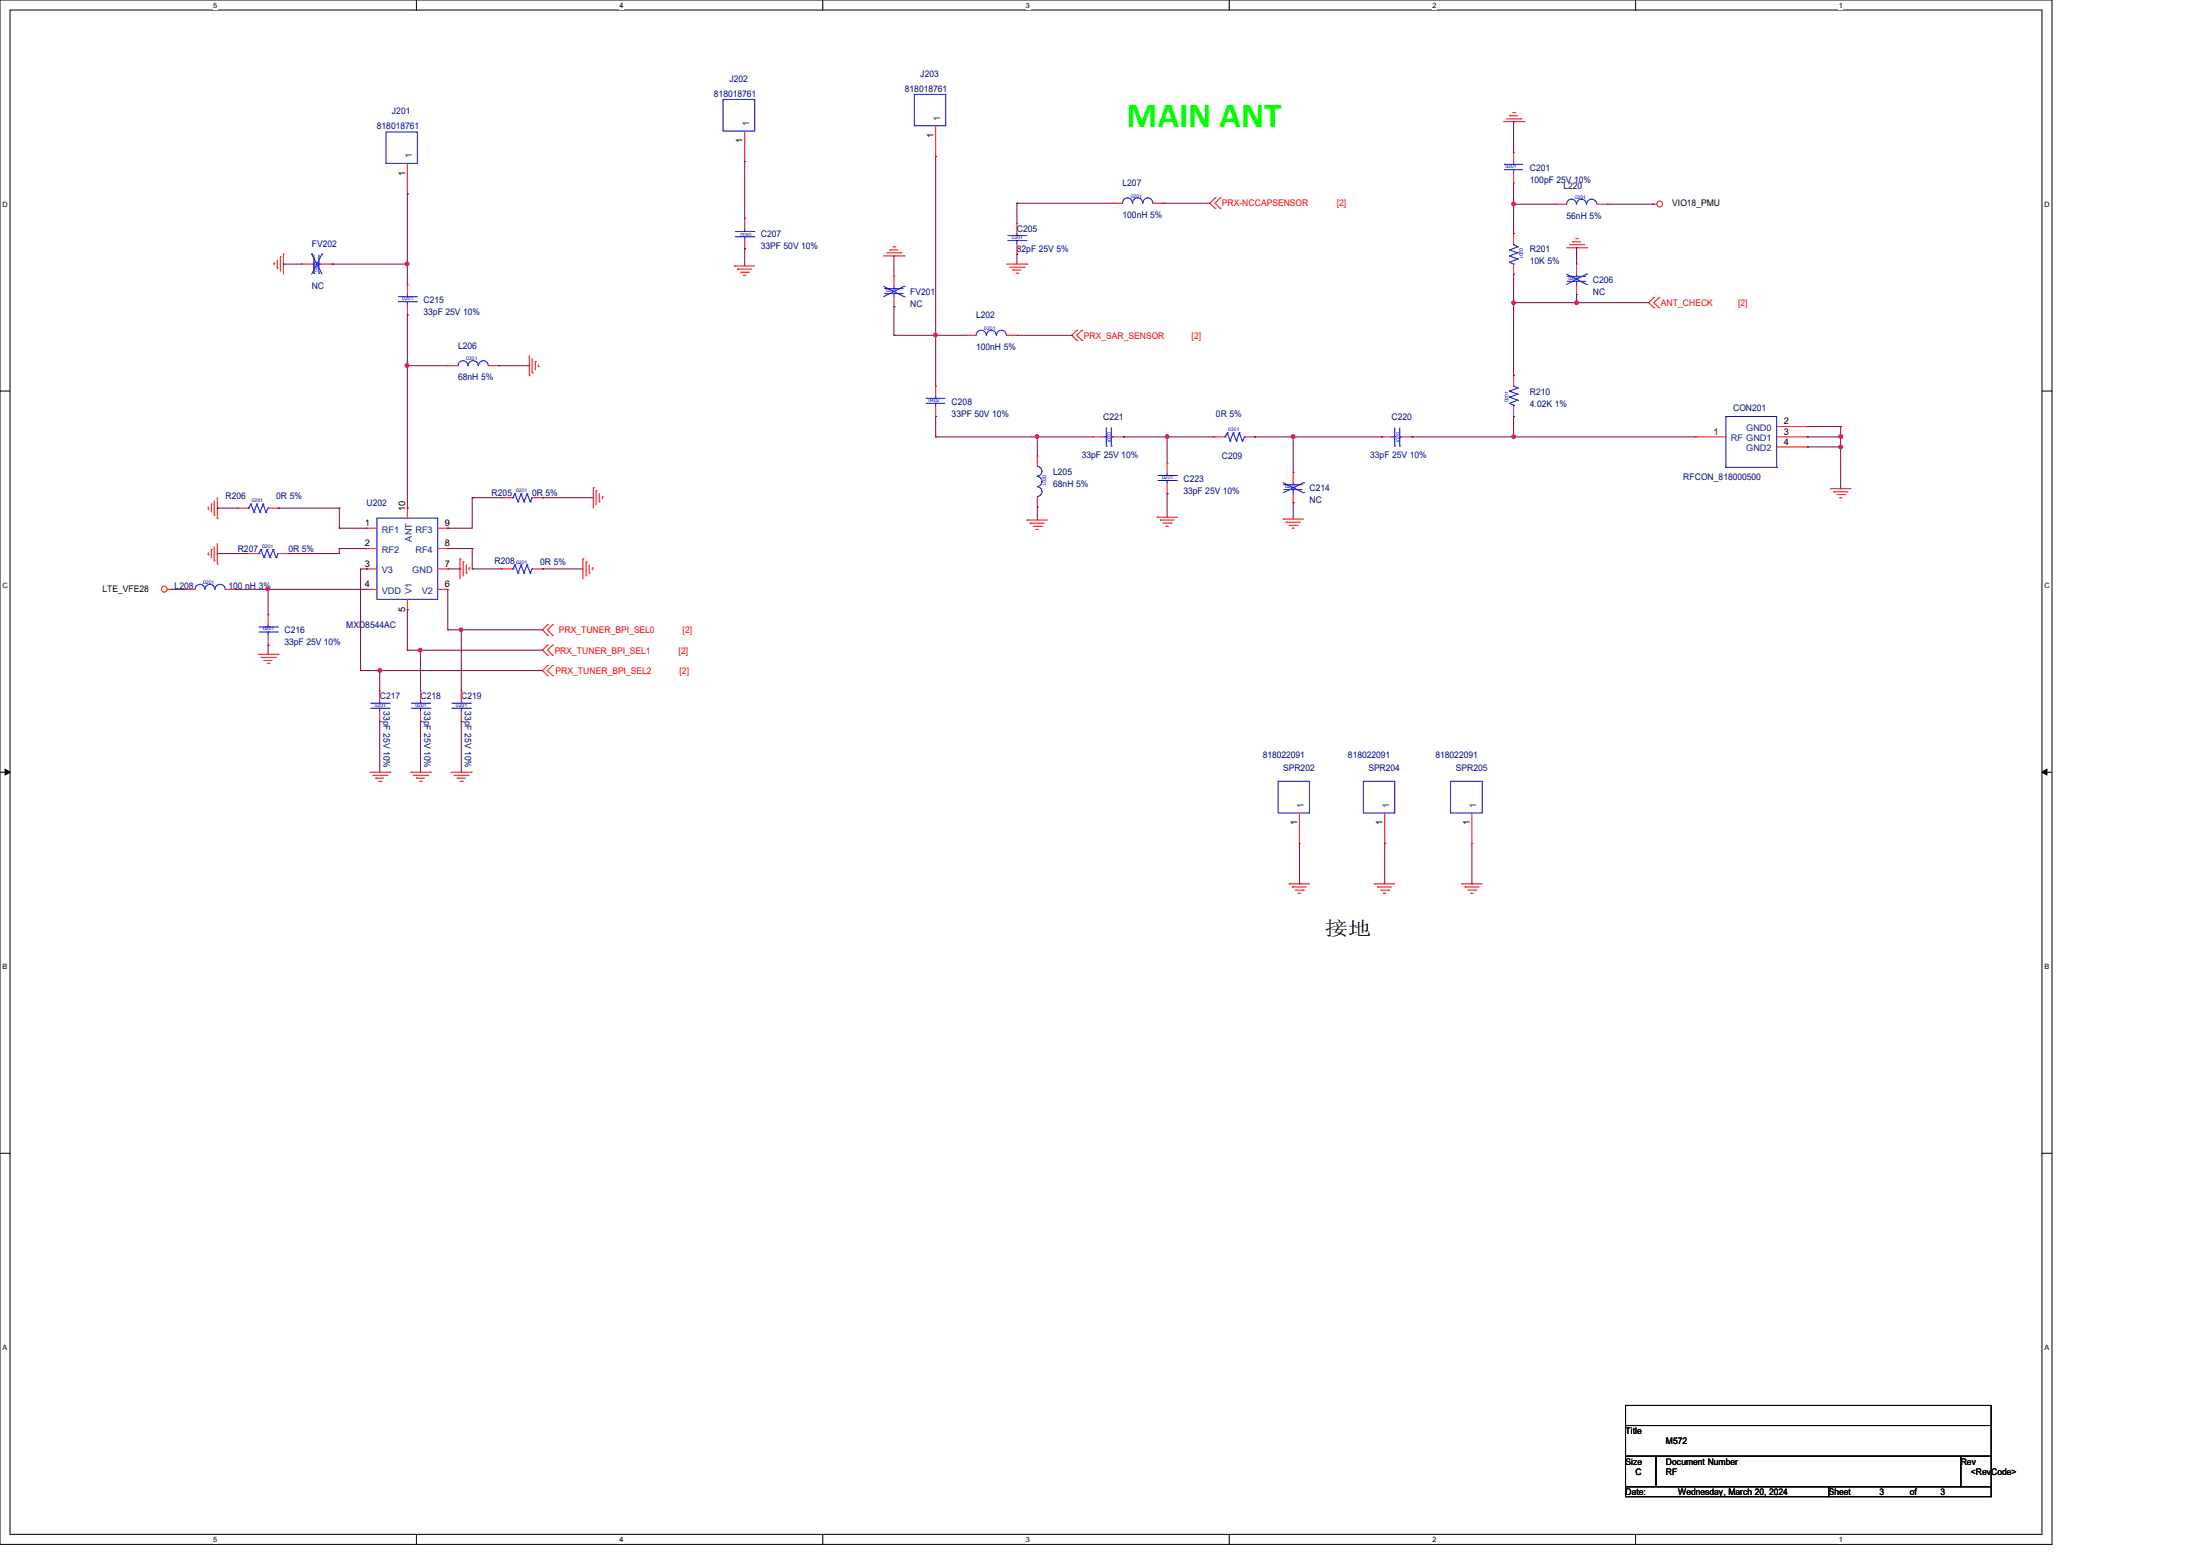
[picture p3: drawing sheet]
<svg xmlns="http://www.w3.org/2000/svg" width="297mm" height="210mm" viewBox="0 0 297 210" stroke-linecap="round" stroke-linejoin="round" font-family="sans-serif">
<path d="M0 0h277v208.4h-277zM1.4 1.4h274.3v205.7h-274.3z" fill="none" stroke="#000" stroke-width=".14"/>
<g fill="#fff">
<path d="M28.8 .1h.5v1.1h-.5z"/>
<path d="M28.8 207.2h.5v1.1h-.5z"/>
</g>
<path d="M56.2 0v1.4M56.2 207.1v1.3" fill="none" stroke="#000" stroke-width=".14"/>
<g fill="#fff">
<path d="M83.7 .1h.5v1.1h-.5z"/>
<path d="M83.7 207.2h.5v1.1h-.5z"/>
</g>
<path d="M111.1 0v1.4M111.1 207.1v1.3" fill="none" stroke="#000" stroke-width=".14"/>
<g fill="#fff">
<path d="M138.5 .1h.6v1.1h-.6z"/>
<path d="M138.5 207.2h.6v1.1h-.6z"/>
</g>
<path d="M165.9 0v1.4M165.9 207.1v1.3" fill="none" stroke="#000" stroke-width=".14"/>
<g fill="#fff">
<path d="M193.4 .1h.5v1.1h-.5z"/>
<path d="M193.4 207.2h.5v1.1h-.5z"/>
</g>
<path d="M220.8 0v1.4M220.8 207.1v1.3" fill="none" stroke="#000" stroke-width=".14"/>
<g fill="#fff">
<path d="M248.2 .1h.6v1.1h-.6z"/>
<path d="M248.2 207.2h.6v1.1h-.6z"/>
<path d="M.3 27.1h.8v1.1h-.8z"/>
<path d="M276 27.1h.7v1.1h-.7z"/>
<path d="M.3 78.5h.8v1.1h-.8z"/>
<path d="M276 78.5h.7v1.1h-.7z"/>
</g>
<path d="M0 52.8h1.4M275.7 52.8h1.3" fill="none" stroke="#000" stroke-width=".14"/>
<g fill="#fff">
<path d="M.3 129.9h.7v1.1h-.7z"/>
<path d="M276 129.9h.6v1.1h-.6z"/>
</g>
<path d="M0 104.2h1.4M275.7 104.2h1.3" fill="none" stroke="#000" stroke-width=".14"/>
<path d="M.7 103.8l.7 .4-.7 .4zM275.7 104.2l.7-.4v.8z" fill="#000" stroke="#000" stroke-width=".14"/>
<g fill="#fff">
<path d="M.3 181.4h.7v1.1h-.7z"/>
<path d="M276 181.4h.6v1.1h-.6z"/>
</g>
<path d="M0 155.7h1.4M275.7 155.7h1.3M219.5 189.7h49.3v2.7h-49.3zM219.5 192.4h49.3v4.2h-49.3zM219.5 196.6h4.1v4.1h-4.1zM223.6 196.6h41.1v4.1h-41.1zM264.7 196.6h4.1v4.1h-4.1zM219.5 200.7h27.4v1.3h-27.4zM246.9 200.7h21.9v1.3h-21.9z" fill="none" stroke="#000" stroke-width=".14"/>
<g fill="none" stroke="#f00" stroke-width=".14">
<path d="M100.5 17.7v4.1M126.3 17v4.1M203 16.4h2.7M203.4 16h1.9M203.8 15.6h.1M203.8 15.6h1.1M204.2 15.2h.3M204.5 15.2h.1M205.3 16h.1M205.7 16.4h.1M37 35.5h.1M37 35.5v.3"/>
<path d="M37.4 36.2h.1M37.4 35.1v1.1M37.8 34.7h.1M37.8 34.7v1.9M38.3 34.3h.1M38.3 34.3v2.7M40.7 35.6h.1M40.7 35.6h1.4M43.5 35.6h1.3M44.8 35.6h.1M55 38.4h.1M55 26.2h.1"/>
<path d="M55 22.1v4.1M55 38.4v1.4M99.1 35.9h.1M99.1 35.9h2.8M99.6 36.3h.1M99.6 36.3h1.9M100 36.7h1M100.4 37.2h.1M100.4 37.2h.3M100.5 33.6h.1M100.5 29.5h.1M100.5 21.8h.1"/>
<path d="M100.5 29.5v1.4M100.5 32.2v1.4M101 36.7h.1M119.3 34.5h2.7M119.7 34.1h1.9M120.1 33.7h.1M120.1 33.7h1.1M120.6 33.3h.2M120.7 37.3h.1M120.7 37.3v1.4M120.8 33.3h.1M121.6 34.1h.1"/>
<path d="M122 34.5h.1M126.3 21.1h.1M135.9 35.6h2.7M136.3 36.1h2M136.7 36.4h.1M136.7 36.4h1.1M137.2 36.9h.2M137.3 30.1h.1M137.3 34.3h.1M137.3 30.1v1.4M137.3 32.9v1.4M137.4 36.9h.1"/>
<path d="M138.3 36.1h.1M138.6 35.6h.1M150.2 27.4h.1M150.2 27.4h1.4M155.7 27.4h1.3M157 27.4h.1M164 26.7h.1M164 28.1h.1M164 26.7l-.7 .7 .7 .7M164.7 28.1h.1M164.7 26.7h.1M164.7 26.7l-.7 .7 .7 .7"/>
<path d="M204.3 20.6h.1M204.3 24.7h.1M204.3 37h.1M204.3 31.5h.1M204.3 20.6v1.3M204.3 23.3v1.4M204.3 31.5v1.4M204.3 35.6v1.4M210.1 27.6h.1M210.1 27.6h1.4M211.5 33.4h2.7M211.9 33h1.9"/>
<path d="M212.3 32.6h.1M212.3 32.6h1.1M212.7 32.2h.3M212.9 35.6h.1M212.9 39.8h.1M212.9 35.6v1.4M212.9 38.4v1.4M213 32.2h.1M213.8 33h.1M214.2 33.4h.1M215.6 27.6h1.4M217 27.6h.1"/>
<path d="M223.1 27.6h.1M223.1 27.6h.6M55 42.5h.1M55 41.1v1.4M60.5 49.4h.1M60.5 49.4h1.3M66 49.4h1.3M67.3 49.4h.1M71.5 50.7h.1M71.5 48v2.7M71.8 50.3h.1M71.8 48.4v1.9"/>
<path d="M72.3 48.8h.1M72.3 48.8v1.1M72.7 49.5h.1M72.7 49.2v.3M120.7 41.4h.1M120.7 40v1.4M126.3 52.1h.1M126.3 56.2h.1M126.3 52.1v1.4M126.3 54.9v1.3M130.4 45.3h.1M130.4 45.3h1.4"/>
<path d="M135.9 45.3h1.4M137.3 45.3h.1M145.4 44.6h.1M145.4 45.9h.1M145.4 44.6l-.7 .7 .7 .6M146 45.9h.1M146 44.6h.1M146 44.6l-.6 .7 .6 .6M147.6 59h.1M147.6 59h1.3M150.3 59h1.4M151.7 59h.1"/>
<path d="M163.9 59h.1M163.9 59h1.4M168 59h1.4M169.4 59h.1M186.5 59h.1M186.5 59h1.4M189.3 59h1.3M190.6 59h.1M204.3 50.7h.1M204.3 56.2h.1M204.3 50.7v1.4M204.3 54.9v1.3"/>
<path d="M223.3 40.2h.1M223.3 41.5h.1M223.3 40.2l-.7 .7 .7 .6M224 41.5h.1M224 40.2h.1M224 40.2l-.7 .7 .7 .6M228.9 59h.1M228.9 59h4.1M239.9 59h4.1M239.9 57.6h4.1M244 57.6h.1M244 59h.1"/>
<path d="M22.6 79.5h.6M23.2 79.5h.1M24.9 79.5h.1M24.9 79.5h1.4M28.1 68.7h.1M28.1 74.9h.1M28.1 68.4v.3M28.1 74.6v.3M28.5 68h.1M28.5 74.2h.1M28.5 68v1.1M28.5 74.2v1.1"/>
<path d="M28.9 69.5h.1M28.9 75.7h.1M28.9 67.6v1.9M28.9 73.8v1.9M29.3 69.9h.1M29.3 76.1h.1M29.3 67.2v2.7M29.3 73.4v2.7M30.4 79.5h1.4M31.8 79.5h.1M32.1 68.6h.1M32.1 68.6h1.3"/>
<path d="M33.4 74.7h.1M33.4 74.7h1.4M36.2 68.6h1.3M37.5 68.6h.1M37.5 74.7h1.4M38.9 74.7h.1M49.5 71.3h.1M49.5 74h.1M49.5 76.8h.1M49.5 79.5h.1M49.5 71.3h1.4M49.5 79.5h1.4"/>
<path d="M49.5 74h1.4M49.5 76.8h1.4M55 68.6h.1M55 68.6v1.3M59.1 71.3h1.4M59.1 79.5h1.4M59.1 74h1.4M59.1 76.8h1.4M60.5 71.3h.1M60.5 74h.1M60.5 76.8h.1M60.5 79.5h.1"/>
<path d="M62.1 75.4h.1M62.1 75.4v2.7M62.5 75.8h.1M62.5 75.8v2M62.9 77.3h.1M62.9 76.2v1.1M63.3 76.7h.1M63.3 76.7v.2M67.7 67.2h.1M67.7 76.8h.1M67.7 67.2h1.4M67.7 76.8h1.4"/>
<path d="M71.8 67.2h1.4M71.8 76.8h1.4M73.2 67.2h.1M73.2 76.8h.1M78.7 75.4h.1M78.7 75.4v2.7M79.1 75.8h.1M79.1 75.8v2M79.5 77.3h.1M79.5 76.2v1.1M80 76.7h.1M80 76.7v.2"/>
<path d="M80.1 65.8h.1M80.1 65.8v2.8M80.5 66.3h.1M80.5 66.3v1.9M80.9 67.7h.1M80.9 66.6v1.1M81.3 67.1h.1M81.3 67.1v.2M138.6 70.2h.1M138.6 70.2h2.8M139.1 70.6h.1M139.1 70.6h1.9"/>
<path d="M139.5 71h1.1M139.9 71.5h.1M139.9 71.5h.3M140 61.6h.1M140 68.4h.1M140 61.6v1.3M140 67.1v1.3M140.6 71h.1M156.2 69.8h.1M156.2 69.8h2.8M156.6 70.2h.1M156.6 70.2h1.9"/>
<path d="M157 70.6h1.1M157.4 71h.1M157.4 71h.3M157.6 62.5h.1M157.6 66.6h.1M157.6 62.5v1.4M157.6 65.3v1.3M158.1 70.6h.1M173.2 70.1h.1M173.2 70.1h2.8M173.6 70.5h.1M173.6 70.5h2"/>
<path d="M174 70.9h1.1M174.5 71.3h.1M174.5 71.3h.2M174.6 63.8h.1M174.6 67.9h.1M174.6 63.8v1.4M174.6 66.5v1.4M175.1 70.9h.1M239.9 60.3h4.1M244 60.3h.1M247.1 66h.1M247.1 66h2.8"/>
<path d="M247.6 66.4h.1M247.6 66.4h1.9M248 66.8h1M248.4 67.2h.1M248.4 67.2h.3M249 66.8h.1M34.8 88.3h2.7M35.2 88.7h2M35.6 89.2h.1M35.6 89.2h1.1M36.1 89.5h.2M36.2 83h.1"/>
<path d="M36.2 87.1h.1M36.2 83v1.3M36.2 85.7v1.4M36.3 89.5h.1M37.2 88.7h.1M37.5 88.3h.1M51.3 93.3h.1M51.3 97.4h.1M51.3 93.3v1.3M51.3 96v1.4M55 82.3h.1M55 80.9v1.4"/>
<path d="M56.8 93.3h.1M56.8 97.4h.1M56.8 93.3v1.3M56.8 96v1.4M62.3 93.3h.1M62.3 97.4h.1M62.3 93.3v1.3M62.3 96v1.4M73.9 84.3h.1M73.9 85.7h.1M73.9 87.1h.1M73.9 88.4h.1"/>
<path d="M73.9 89.8h.1M73.9 91.2h.1M73.9 84.3l-.7 .7 .7 .7M73.9 87.1l-.7 .7 .7 .6M73.9 89.8l-.7 .7 .7 .7M74.6 85.7h.1M74.6 84.3h.1M74.6 88.4h.1M74.6 87.1h.1M74.6 91.2h.1M74.6 89.8h.1M74.6 84.3l-.7 .7 .7 .7"/>
<path d="M74.6 87.1l-.7 .7 .7 .6M74.6 89.8l-.7 .7 .7 .7M49.9 104.2h2.8M50.3 104.6h1.9M50.7 105h.1M50.7 105h1.1M51.1 105.5h.3M51.4 105.5h.1M52.2 104.6h.1M52.7 104.2h.1M55.4 104.2h2.7M55.8 104.6h1.9"/>
<path d="M56.2 105h.1M56.2 105h1.1M56.6 105.5h.3M56.9 105.5h.1M57.7 104.6h.1M58.1 104.2h.1M60.9 104.2h2.7M61.3 104.6h1.9M61.7 105h.1M61.7 105h1.1M62.1 105.5h.3M62.4 105.5h.1"/>
<path d="M63.2 104.6h.1M63.6 104.2h.1M174 119.3h.1M174 119.3h2.8M174.5 119.7h.1M174.5 119.7h1.9M175.4 113.8h.1M175.4 109.7v4.1M185.5 119.3h.1M185.5 119.3h2.8M186 119.7h.1M186 119.7h1.9"/>
<path d="M186.9 113.8h.1M186.9 109.7v4.1M197.4 119.3h.1M197.4 119.3h2.7M197.8 119.7h.1M197.8 119.7h1.9M198.7 113.8h.1M198.7 109.7v4.1M174.9 120.1h1.1M175.3 120.6h.1M175.3 120.6h.3M176 120.1h.1"/>
<path d="M186.4 120.1h1.1M186.8 120.6h.1M186.8 120.6h.3M187.5 120.1h.1M198.2 120.1h1.1M198.6 120.6h.1M198.6 120.6h.3M199.3 120.1h.1"/>
<circle cx="224.1" cy="27.5" r=".39"/>
<circle cx="22.2" cy="79.5" r=".39"/>
</g>
<g fill="none" stroke="#00f" stroke-width=".14">
<path d="M52.1 17.8h4.2v4.3h-4.2zM97.6 13.4h4.3v4.3h-4.3zM123.4 12.7h4.3v4.3h-4.3zM42.1 34.3h.1M42.1 35.6h.3M42.1 34.3l1.4 2.7M42.4 35.6h.1M42.4 36.9h.1M42.4 34.4v2.5M43.1 36.9h.1M43.1 35.6h.1M43.1 35.6h.4"/>
<path d="M43.1 34.4v2.5M43.5 34.3h.1M43.5 34.3l-1.4 2.7M55 39.8v.2M99.3 31.2h2.5M99.3 32h2.5M100.5 32h.1M100.5 31.2h.1M100.5 30.9v.3M100.5 32v.2M101.8 31.2h.1M101.8 32h.1"/>
<path d="M119.3 38.7l2.7 1.3M119.5 39.6h.1M119.5 38.9h.1M119.5 39.6h2.4M119.5 38.9h2.4M120.7 38.9h.1M120.7 39.6h.1M120.7 38.7v.2M120.7 39.6v.4M122 38.7h.1M122 38.7l-2.7 1.3M136.1 32.5h2.4"/>
<path d="M136.1 31.8h2.4M137.3 31.8h.1M137.3 32.5h.1M137.3 31.5v.3M137.3 32.5v.4M138.5 32.5h.1M138.5 31.8h.1M152.9 27.4a.66 .66 0 0 0-.7-.7 .66 .66 0 0 0-.6 .7M154.3 27.4a.68 .68 0 0 0-.7-.7 .68 .68 0 0 0-.7 .7M155.6 27.4a.66 .66 0 0 0-.6-.7 .66 .66 0 0 0-.7 .7M203.1 22.9h.1M203.1 22.2h.1"/>
<path d="M203.1 22.9h2.5M203.1 22.2h2.5M203.8 33.7h.1M203.8 34.5h.1M203.8 35.4h.1M203.8 33.7l1.1 .4M203.8 34.5l1.1 .5M203.8 35.4l.5 .2M204.3 22.2h.1M204.3 22.9h.1M204.3 35.6h.1M204.3 33h.1"/>
<path d="M204.3 21.9v.3M204.3 22.9v.4M204.3 32.9v.1M204.3 33l.6 .3M204.9 33.3h.1M204.9 34.1h.1M204.9 35h.1M204.9 33.3l-1.1 .4M204.9 34.1l-1.1 .4M204.9 35l-1.1 .4M211.5 37l2.7 1.4M211.6 38h.1"/>
<path d="M211.6 37.3h.1M211.6 38h2.5M211.6 37.3h2.5M212.8 27.6a.66 .66 0 0 0-.6-.7 .66 .66 0 0 0-.7 .7M212.9 37.3h.1M212.9 38h.1M212.9 37v.3M212.9 38v.4M214.2 27.6a.66 .66 0 0 0-.7-.7 .66 .66 0 0 0-.6 .7M214.2 38.4h.1M214.2 37h.1M214.2 37l-2.7 1.4"/>
<path d="M215.6 27.6a.68 .68 0 0 0-.7-.7 .68 .68 0 0 0-.7 .7M53.8 40.7h2.4M53.8 40h2.4M55 40h.1M55 40.7h.1M55 40.7v.4M56.2 40.7h.1M56.2 40h.1M63.2 49.4a.66 .66 0 0 0-.7-.7 .66 .66 0 0 0-.7 .7M64.6 49.4a.68 .68 0 0 0-.7-.7 .68 .68 0 0 0-.7 .7M65.9 49.4a.66 .66 0 0 0-.6-.7 .66 .66 0 0 0-.7 .7M122 40h.1"/>
<path d="M125.1 54.4h.1M125.1 53.8h.1M125.1 54.4h2.5M125.1 53.8h2.5M126.3 53.8h.1M126.3 54.4h.1M126.3 53.5v.3M126.3 54.4v.5M131.8 45.3a.68 .68 0 0 1 .7-.7 .68 .68 0 0 1 .6 .7M133.2 45.3a.66 .66 0 0 1 .6-.7 .66 .66 0 0 1 .7 .7M134.5 45.3a.66 .66 0 0 1 .7-.7 .66 .66 0 0 1 .6 .7M148.9 59h.5"/>
<path d="M149.4 59h.1M149.4 57.7v2.5M150 59h.1M150 59h.3M150 57.7v2.5M165.3 59h.1M165.4 59h.1M165.7 58.4h.1M165.7 58.4l-.3 .6M165.7 58.4l.4 1.1M166.1 59.5h.1M166.5 58.4h.1"/>
<path d="M166.5 58.4l-.4 1.1M166.5 58.4l.4 1.1M166.9 59.5h.1M167.3 58.4h.1M167.3 58.4l-.4 1.1M167.3 58.4l.4 1.1M167.7 59.5h.1M168 59h.1M168 59l-.3 .5M187.9 59h.4M188.3 59h.1M188.3 57.7v2.5"/>
<path d="M189 59h.1M189 59h.3M189 57.7v2.5M203.8 54.4h.1M203.8 53.6h.1M203.8 52.8h.1M203.8 54.4l.5 .3M203.8 53.6l1.1 .4M203.8 52.8l1.1 .4M204.3 52.1h.1M204.3 54.7h.1M204.3 52.1l.6 .3"/>
<path d="M204.3 54.7v.2M204.9 54h.1M204.9 53.2h.1M204.9 52.4h.1M204.9 54l-1.1 .4M204.9 53.2l-1.1 .4M204.9 52.4l-1.1 .4M233 56.2h.1M233 56.2h6.9v6.9M233 56.2v6.9M239.9 57.6h.1M26.3 79.5a.66 .66 0 0 1 .7-.6 .66 .66 0 0 1 .6 .6"/>
<path d="M27.7 79.5a.66 .66 0 0 1 .6-.6 .66 .66 0 0 1 .7 .6M29 79.5a.68 .68 0 0 1 .7-.6 .68 .68 0 0 1 .7 .6M33.4 68.6h.2M33.6 68.6h.1M33.9 68h.1M33.9 68l-.3 .6M33.9 68l.4 1.1M34.3 69.1h.1M34.7 68h.1M34.7 68l-.4 1.1M34.7 68l.4 1.1M34.8 74.7h.2"/>
<path d="M35 74.7h.1M35.1 69.1h.1M35.2 74.2h.1M35.2 74.2l-.2 .5M35.2 74.2l.4 1.1M35.5 68h.1M35.5 68l-.4 1.1M35.5 68l.4 1.1M35.6 75.3h.1M35.9 69.1h.1M36.1 74.2h.1M36.1 74.2l-.5 1.1"/>
<path d="M36.1 74.2l.3 1.1M36.2 68.6h.1M36.2 68.6l-.3 .5M36.4 75.3h.1M36.9 74.2h.1M36.9 74.2l-.5 1.1M36.9 74.2l.4 1.1M37.3 75.3h.1M37.5 74.7h.1M37.5 74.7l-.2 .6M50.9 69.9h8.2v11h-8.2zM69.1 67.2h.2"/>
<path d="M69.1 76.8h.2M69.3 67.2h.1M69.3 76.8h.1M69.5 66.6h.1M69.5 76.2h.1M69.5 66.6l-.2 .6M69.5 66.6l.4 1.1M69.5 76.2l-.2 .6M69.5 76.2l.4 1.1M69.9 67.7h.1M69.9 77.3h.1M70.4 66.6h.1"/>
<path d="M70.4 76.2h.1M70.4 66.6l-.5 1.1M70.4 66.6l.3 1.1M70.4 76.2l-.5 1.1M70.4 76.2l.3 1.1M70.7 67.7h.1M70.7 77.3h.1M71.2 66.6h.1M71.2 76.2h.1M71.2 66.6l-.5 1.1M71.2 66.6l.4 1.1M71.2 76.2l-.5 1.1"/>
<path d="M71.2 76.2l.4 1.1M71.6 67.7h.1M71.6 77.3h.1M71.8 67.2h.1M71.8 76.8h.1M71.8 67.2l-.2 .5M71.8 76.8l-.2 .5M140 63a.66 .66 0 0 1 .7 .6 .66 .66 0 0 1-.7 .7M140 64.3a.68 .68 0 0 1 .7 .7 .68 .68 0 0 1-.7 .7M140 65.7a.66 .66 0 0 1 .7 .7 .66 .66 0 0 1-.7 .6M149.4 60.2h.1M150 60.2h.1"/>
<path d="M156.3 64.9h2.5M156.3 64.2h2.5M157.6 64.2h.1M157.6 64.9h.1M157.6 63.9v.3M157.6 64.9v.4M158.8 64.9h.1M158.8 64.2h.1M173.2 65.2l2.8 1.3M173.4 66.1h.1M173.4 65.4h.1M173.4 66.1h2.4"/>
<path d="M173.4 65.4h2.4M174.6 65.4h.1M174.6 66.1h.1M174.6 65.2v.2M174.6 66.1v.4M176 66.5h.1M176 65.2h.1M176 65.2l-2.8 1.3M188.3 60.2h.1M189 60.2h.1M233 63.1h.1M233 63.1h6.9"/>
<path d="M239.9 63.1h.1M35 85.3h2.4M35 84.6h2.4M36.2 84.6h.1M36.2 85.3h.1M36.2 84.3v.3M36.2 85.3v.4M37.4 85.3h.1M37.4 84.6h.1M50 95.6h2.5M50 94.9h2.5M51.3 94.9h.1"/>
<path d="M51.3 95.6h.1M51.3 94.6v.3M51.3 95.6v.4M52.5 95.6h.1M52.5 94.9h.1M55.5 95.6h2.5M55.5 94.9h2.5M56.8 94.9h.1M56.8 95.6h.1M56.8 94.6v.3M56.8 95.6v.4M58 95.6h.1"/>
<path d="M58 94.9h.1M61 95.6h2.5M61 94.9h2.5M62.3 94.9h.1M62.3 95.6h.1M62.3 94.6v.3M62.3 95.6v.4M63.5 95.6h.1M63.5 94.9h.1M172.6 105.5h4.2v4.2h-4.2zM184.1 105.5h4.2v4.2h-4.2zM195.8 105.5h4.3v4.2h-4.3z"/>
</g>
<g fill="none" stroke="#800040" stroke-width=".14">
<path d="M204.3 16.4h.1M204.3 16.4v4.2M38.3 35.6h.1M38.3 35.6h2.4M44.8 35.6h.1M44.8 35.6h10.2M55 26.2h.1M55 35.6h.1M55 26.2v12.2M100.5 21.8h.1M100.5 33.6h.1M100.5 21.8v7.7"/>
<path d="M100.5 33.6v2.3M120.7 34.5h.1M120.7 34.5v2.8M126.3 21.1h.1M126.3 21.1v31M137.3 34.3h.1M137.3 27.4h.1M137.3 27.4v2.7M137.3 34.3v1.3M137.3 27.4h12.9M157 27.4h.1M157 27.4h6.3"/>
<path d="M204.3 27.6h.1M204.3 37h.1M204.3 31.5h.1M204.3 24.7v6.8M204.3 37v13.7M204.3 27.6h5.8M212.9 39.8h.1M212.9 33.4h.1M212.9 33.4v2.2M212.9 39.8v1.1M217 27.6h6.1M223.1 27.6h.1"/>
<path d="M55 42.5h.1M55 49.4h.1M55 42.5v26.1M55 49.4h5.5M67.3 49.4h.1M67.3 49.4h4.2M120.7 41.4h.1M120.7 45.3h.1M120.7 41.4v3.9M120.7 45.3h9.7M126.3 59h.1M126.3 45.3h.1"/>
<path d="M126.3 56.2h.1M126.3 59h21.3M126.3 56.2v2.8M137.3 45.3h7.4M140 59h.1M140 59v2.6M144.7 45.3h.1M151.7 59h.1M151.7 59h12.2M157.6 59h.1M157.6 59v3.5M169.4 59h.1"/>
<path d="M169.4 59h17.1M174.6 59h.1M174.6 59v4.8M186.5 59h.1M190.6 59h.1M190.6 59h38.3M204.3 50.7h.1M204.3 40.9h.1M204.3 56.2h.1M204.3 59h.1M204.3 56.2v2.8M204.3 40.9h18.3"/>
<path d="M212.9 40.9h.1M244 57.6h.1M244 59h.1M244 57.6h4.5M244 59h4.5M248.5 57.6h.1M248.5 59h.1M248.5 57.6v8.4M23.2 79.5h.1M23.2 79.5h1.7M29.3 68.6h.1M29.3 74.7h.1"/>
<path d="M29.3 68.6h2.8M29.3 74.7h4.1M31.8 79.5h.1M31.8 79.5h17.7M36.2 79.5h.1M36.2 79.5v3.5M37.5 68.6h.1M37.5 68.6h8.3M38.9 74.7h.1M45.8 68.6h.1M45.8 74h.1M45.8 71.3h.1"/>
<path d="M45.8 68.6v2.7M45.8 74v.7h-6.9M45.8 71.3h3.7M45.8 74h3.7M49.5 76.8h.1M49.5 76.8h-.8v13.7M55 68.6h.1M60.5 74h.1M60.5 71.3h.1M60.5 76.8h1.6M60.5 74h3.3M60.5 79.5v5.5"/>
<path d="M62.1 76.8h.1M63.8 67.2h.1M63.8 74h.1M63.8 76.8h.1M63.8 67.2v4.1h-3.3M63.8 74v2.8M63.8 67.2h3.9M63.8 76.8h3.9M73.2 67.2h.1M73.2 76.8h.1M73.2 67.2h6.9M73.2 76.8h5.5"/>
<path d="M140 68.4h.1M140 68.4v1.8M157.6 66.6h.1M157.6 66.6v3.2M174.6 67.9h.1M174.6 67.9v2.2M244 60.3h.1M244 60.3h4.5M248.5 60.3h.1M36.2 87.1h.1M36.2 87.1v1.2M48.7 90.5h.1"/>
<path d="M48.7 90.5h24.5M51.3 97.4h.1M51.3 90.5h.1M51.3 90.5v2.8M51.3 97.4v6.8M55 82.3h.1M55 87.8h.1M55 82.3v5.5M55 87.8h18.2M56.8 97.4h.1M56.8 87.8h.1M56.8 87.8v5.5"/>
<path d="M56.8 97.4v6.8M60.5 85h.1M60.5 85h12.7M62.3 97.4h.1M62.3 85h.1M62.3 85v8.3M62.3 97.4v6.8M175.4 119.3h.1M175.4 113.8v5.5M186.9 113.8h.1M186.9 113.8v5.5M198.7 119.3h.1"/>
<path d="M198.7 113.8v5.5"/>
</g>
<g fill="#f0f" stroke="#f0f" stroke-width=".14">
<circle cx="140" cy="58.9" r=".25"/>
<circle cx="248.5" cy="58.9" r=".25"/>
<circle cx="248.5" cy="60.3" r=".25"/>
<circle cx="54.9" cy="49.3" r=".25"/>
<circle cx="51.3" cy="90.5" r=".25"/>
<circle cx="56.7" cy="87.8" r=".25"/>
<circle cx="62.2" cy="85" r=".25"/>
<circle cx="212.9" cy="40.9" r=".25"/>
<circle cx="204.3" cy="40.9" r=".25"/>
<circle cx="54.9" cy="35.6" r=".25"/>
<circle cx="204.3" cy="58.9" r=".25"/>
<circle cx="174.6" cy="58.9" r=".25"/>
<circle cx="126.3" cy="45.2" r=".25"/>
<circle cx="36.2" cy="79.5" r=".25"/>
<circle cx="204.3" cy="27.5" r=".25"/>
<circle cx="157.6" cy="58.9" r=".25"/>
</g>
<text font-size="4.8" fill="#0f0" x="152.1" y="17.2">MAIN ANT</text>
<text font-size="2.6" x="178.9" y="126.2">接地</text>
<g font-size="1.2" fill="#000080">
<text x="98.5" y="11">J202</text>
<text x="124.2" y="10.3">J203</text>
<text x="50.9" y="17.4">818018761</text>
<text x="52.9" y="15.4">J201</text>
<text x="96.4" y="13">818018761</text>
<text x="122.2" y="12.4">818018761</text>
<text x="206.5" y="23.1">C201</text>
<text x="151.5" y="25.1">L207</text>
<text x="151.5" y="29.4">100nH 5%</text>
<text x="206.5" y="24.7">100pF 25V 10%</text>
<text x="211.1" y="25.5">L220</text>
<text x="211.5" y="29.5">56nH 5%</text>
<text x="42.1" y="33.4">FV202</text>
<text x="102.7" y="32">C207</text>
<text x="102.7" y="33.6">33PF 50V 10%</text>
<text x="137.3" y="31.3">C205</text>
<text x="137.3" y="34">82pF 25V 5%</text>
<text x="206.5" y="34">R201</text>
<text x="206.5" y="35.7">10K 5%</text>
<text x="42.1" y="39">NC</text>
<text x="57.2" y="40.9">C215</text>
<text x="122.9" y="39.8">FV201</text>
<text x="122.9" y="41.4">NC</text>
<text x="215" y="38.1">C206</text>
<text x="215" y="39.8">NC</text>
<text x="57.2" y="42.5">33pF 25V 10%</text>
<text x="61.8" y="47.1">L206</text>
<text x="131.8" y="43">L202</text>
<text x="131.8" y="47.2">100nH 5%</text>
<text x="61.8" y="51.3">68nH 5%</text>
<text x="206.5" y="53.3">R210</text>
<text x="128.5" y="54.6">C208</text>
<text x="128.5" y="56.3">33PF 50V 10%</text>
<text x="148.9" y="56.7">C221</text>
<text x="164.2" y="56.3">0R 5%</text>
<text x="187.9" y="56.7">C220</text>
<text x="206.5" y="54.9">4.02K 1%</text>
<text x="234" y="55.5">CON201</text>
<text x="142.2" y="64.1">L205</text>
<text x="142.2" y="65.7">68nH 5%</text>
<text x="146" y="61.8">33pF 25V 10%</text>
<text x="159.8" y="65">C223</text>
<text x="165" y="61.9">C209</text>
<text x="185" y="61.8">33pF 25V 10%</text>
<text x="227.2" y="64.8">RFCON_818000500</text>
<text x="30.4" y="67.4">R206</text>
<text x="37.3" y="67.4">0R 5%</text>
<text x="49.5" y="68.3">U202</text>
<text x="66.4" y="67">R205</text>
<text x="71.8" y="67">0R 5%</text>
<text x="159.8" y="66.7">33pF 25V 10%</text>
<text x="176.8" y="66.3">C214</text>
<text x="176.8" y="67.9">NC</text>
<text x="32.1" y="74.5">R207</text>
<text x="38.9" y="74.5">0R 5%</text>
<text x="66.8" y="76.2">R208</text>
<text x="72.9" y="76.3">0R 5%</text>
<text x="23.6" y="79.5">L208</text>
<text x="30.9" y="79.5">100 nH 3%</text>
<text x="38.4" y="85.5">C216</text>
<text x="38.4" y="87.1">33pF 25V 10%</text>
<text x="46.7" y="84.8">MXD8544AC</text>
<text x="51.3" y="94.4">C217</text>
<text x="56.8" y="94.4">C218</text>
<text x="62.3" y="94.4">C219</text>
<text x="51.8" y="96" transform="rotate(90 51.8 96)">33pF 25V 10%</text>
<text x="57.3" y="96" transform="rotate(90 57.3 96)">33pF 25V 10%</text>
<text x="62.7" y="96" transform="rotate(90 62.7 96)">33pF 25V 10%</text>
<text x="170.5" y="102.4">818022091</text>
<text x="173.2" y="104">SPR202</text>
<text x="182" y="102.4">818022091</text>
<text x="184.7" y="104">SPR204</text>
<text x="193.8" y="102.4">818022091</text>
<text x="196.5" y="104">SPR205</text>
</g>
<g font-size="1.2" fill="#004080">
<text x="101.1" y="17" transform="rotate(-90 101.1 17)">1</text>
<text x="126.9" y="16.3" transform="rotate(-90 126.9 16.3)">1</text>
<text x="55.6" y="21.4" transform="rotate(-90 55.6 21.4)">1</text>
<text x="233.7" y="59.6">RF GND1</text>
<text x="235.7" y="58.2">GND0</text>
<text x="235.7" y="60.9">GND2</text>
<text x="51.6" y="71.9">RF1</text>
<text x="56.1" y="71.9">RF3</text>
<text x="51.6" y="74.6">RF2</text>
<text x="51.6" y="77.4">V3</text>
<text x="55.6" y="73.1" transform="rotate(-90 55.6 73.1)">ANT</text>
<text x="55.7" y="77.4">GND</text>
<text x="56.1" y="74.6">RF4</text>
<text x="51.6" y="80.1">VDD</text>
<text x="55.6" y="80.2" transform="rotate(-90 55.6 80.2)">V1</text>
<text x="56.9" y="80.1">V2</text>
<text x="176" y="109" transform="rotate(-90 176 109)">1</text>
<text x="187.5" y="109" transform="rotate(-90 187.5 109)">1</text>
<text x="199.3" y="109" transform="rotate(-90 199.3 109)">1</text>
</g>
<g font-size="1.2">
<text x="54.7" y="23.7" transform="rotate(-90 54.7 23.7)">1</text>
<text x="100.2" y="19.3" transform="rotate(-90 100.2 19.3)">1</text>
<text x="126" y="18.6" transform="rotate(-90 126 18.6)">1</text>
<text x="225.8" y="27.9">VIO18_PMU</text>
<text x="231.3" y="58.7">1</text>
<text x="240.8" y="57.3">2</text>
<text x="240.8" y="58.7">3</text>
<text x="240.8" y="60">4</text>
<text x="49.2" y="71">1</text>
<text x="54.7" y="69" transform="rotate(-90 54.7 69)">10</text>
<text x="60.1" y="71">9</text>
<text x="49.2" y="73.7">2</text>
<text x="49.2" y="76.5">3</text>
<text x="60.1" y="73.7">8</text>
<text x="60.1" y="76.5">7</text>
<text x="13.8" y="79.8">LTE_VFE28</text>
<text x="49.2" y="79.2">4</text>
<text x="54.7" y="82.5" transform="rotate(-90 54.7 82.5)">5</text>
<text x="60.1" y="79.2">6</text>
<text x="175.1" y="111.4" transform="rotate(-90 175.1 111.4)">1</text>
<text x="186.6" y="111.4" transform="rotate(-90 186.6 111.4)">1</text>
<text x="198.4" y="111.4" transform="rotate(-90 198.4 111.4)">1</text>
<text x="219.5" y="193.5">Title</text>
<text x="219.5" y="197.7">Size</text>
<text x="224.9" y="194.9">M572</text>
<text x="224.9" y="197.7">Document Number</text>
<text x="264.7" y="197.7">Rev</text>
<text x="219.5" y="201.8">Date:</text>
<text x="220.8" y="199">C</text>
<text x="224.9" y="199">RF</text>
<text x="226.6" y="201.8">Wednesday, March 20, 2024</text>
<text x="246.9" y="201.8">Sheet</text>
<text x="253.7" y="201.8">3</text>
<text x="257.8" y="201.8">of</text>
<text x="262" y="201.8">3</text>
<text x="266.1" y="199">&lt;RevCode&gt;</text>
</g>
<g font-size="1.2" fill="#f00">
<text x="165" y="27.9">PRX-NCCAPSENSOR</text>
<text x="180.5" y="27.9">[2]</text>
<text x="224.2" y="41.3">ANT_CHECK</text>
<text x="234.6" y="41.3">[2]</text>
<text x="146.3" y="45.7">PRX_SAR_SENSOR</text>
<text x="160.9" y="45.7">[2]</text>
<text x="74.9" y="88.2">PRX_TUNER_BPI_SEL1</text>
<text x="75.4" y="85.5">PRX_TUNER_BPI_SEL0</text>
<text x="91.6" y="88.2">[2]</text>
<text x="92.2" y="85.5">[2]</text>
<text x="75" y="91">PRX_TUNER_BPI_SEL2</text>
<text x="91.7" y="91">[2]</text>
</g>
<g font-size="1">
<text x="28.8" y="1">5</text>
<text x="83.7" y="1">4</text>
<text x="138.5" y="1">3</text>
<text x="193.4" y="1">2</text>
<text x="248.2" y="1">1</text>
<text x=".3" y="27.9">D</text>
<text x="276" y="27.9">D</text>
<text x=".3" y="79.4">C</text>
<text x="276" y="79.4">C</text>
<text x=".3" y="130.8">B</text>
<text x="276" y="130.8">B</text>
<text x=".3" y="182.2">A</text>
<text x="276" y="182.2">A</text>
<text x="28.8" y="208.1">5</text>
<text x="83.7" y="208.1">4</text>
<text x="138.5" y="208.1">3</text>
<text x="193.4" y="208.1">2</text>
<text x="248.2" y="208.1">1</text>
</g>
<g font-size=".7" fill="#00f">
<text x="203.2" y="22.7">0201</text>
<text x="152.7" y="26.7">0201</text>
<text x="212.6" y="26.8">0201</text>
<text x="101.5" y="31.5" transform="rotate(-180 101.5 31.5)">0402</text>
<text x="136.6" y="32.3">0201</text>
<text x="205.1" y="33.4" transform="rotate(90 205.1 33.4)">0201</text>
<text x="42.9" y="36.7" transform="rotate(-90 42.9 36.7)">0201</text>
<text x="54.3" y="40.5">0201</text>
<text x="119.6" y="39.5">0201</text>
<text x="211.8" y="37.8">0201</text>
<text x="132.9" y="44.5">0201</text>
<text x="62.9" y="48.6">0201</text>
<text x="125.3" y="54.2">0402</text>
<text x="149.5" y="58.3" transform="rotate(90 149.5 58.3)">0201</text>
<text x="165.8" y="58.2">0201</text>
<text x="188.5" y="58.3" transform="rotate(90 188.5 58.3)">0201</text>
<text x="203.6" y="54.3" transform="rotate(-90 203.6 54.3)">0201</text>
<text x="140.8" y="64" transform="rotate(90 140.8 64)">0201</text>
<text x="156.9" y="64.7">0201</text>
<text x="173.5" y="65.9">0201</text>
<text x="34" y="67.8">0201</text>
<text x="69.7" y="66.5">0201</text>
<text x="35.4" y="74">0201</text>
<text x="69.7" y="76.1">0201</text>
<text x="27.4" y="78.8">0201</text>
<text x="35.5" y="85.1">0201</text>
<text x="50.6" y="95.4">0201</text>
<text x="56.1" y="95.4">0201</text>
<text x="61.6" y="95.4">0201</text>
</g>
</svg>
